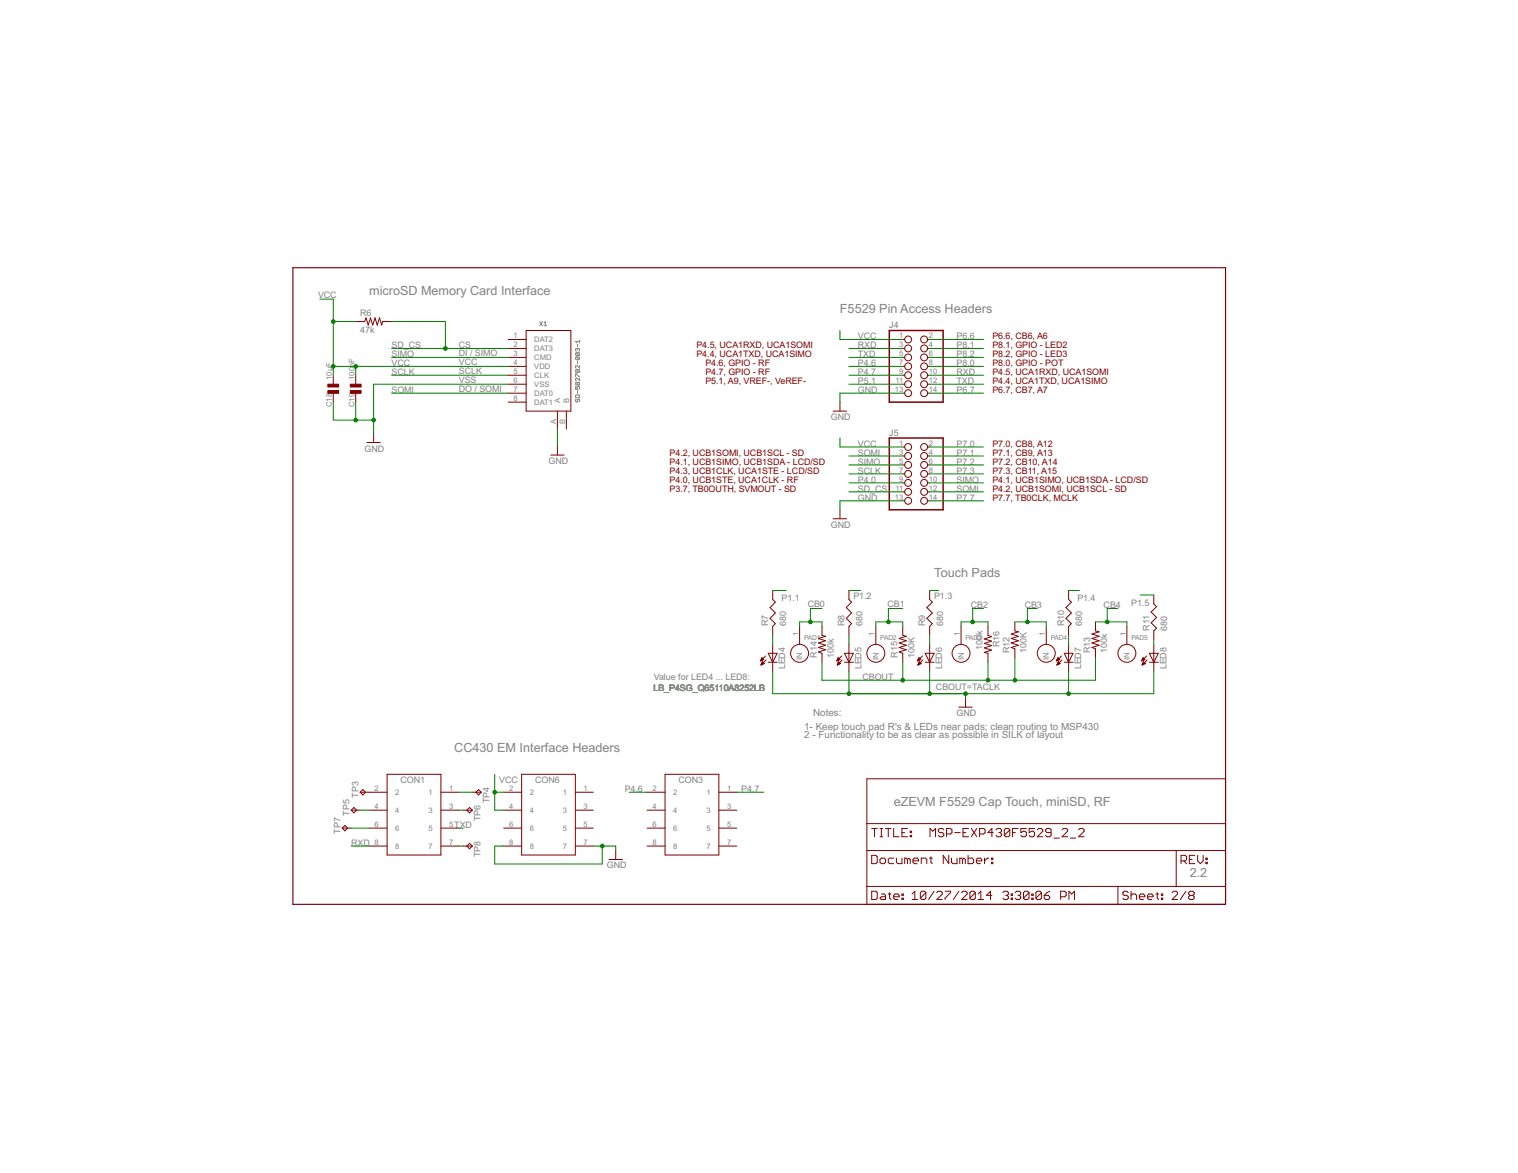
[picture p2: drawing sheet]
<svg xmlns="http://www.w3.org/2000/svg" width="279mm" height="216mm" viewBox="0 0 279 216" stroke-linecap="round" stroke-linejoin="round" font-family="sans-serif">
<g fill="none" stroke="#808080" stroke-width=".18">
<path d="M99.4 59.2l.4 .7M99.8 59.2l-.4 .7M100.1 59.5l.3-.3v.7M100.1 59.9h.5M105.9 69.3v-.5l.8 .5M105.9 71.1v.5h.4l-.1-.2 .1-.3 .4 .2-.1 .3M106.1 73.5l-.2 .1 .2 .4 .2-.1 .1-.4 .3 .1-.1 .4M106.1 64.9l-.2 .4 .2 .1h.5M106.1 65.7l-.2 .4 .2 .1h.5M106.1 68l-.2 .4 .2 .1h.5M106.1 70.4l-.2 .3 .2 .2h.5M106.1 72.7h.5l.1 .5h-.8z"/>
<path d="M106.1 64.9h.5l.1 .1-.1 .4M106.1 65.7h.5l.1 .1-.1 .4M106.1 68h.5l.1 .2-.1 .3M106.1 70.4l.6 .1-.1 .4M106.1 70.4l.5 .5M106.1 68l.5 .5M106.1 65.7l.5 .5M106.1 64.9l.5 .5M106.3 64.3l-.1-.1-.3 .1 .2 .3M106.3 63.4v.5M106.3 64.3v.1M106.3 66.5v.5"/>
<path d="M106.3 71.9v.5M106.3 64.3l.1-.1 .3 .1-.1 .3M106.7 67.3v.5l-.5-.5-.3 .1 .2 .4M106.7 69.6v.5l-.5-.5-.3 .1 .2 .4M106.7 62.6v.5M106.7 62.8h-.8l.3 .3"/>
</g>
<path d="M53.9 49.3h171.7v117.2h-171.7z" fill="none" stroke="#800000" stroke-width=".21"/>
<g fill="none" stroke="#800000" stroke-width=".18">
<path d="M65.5 59.2h1.6l.3-.7 .4 1.3 .4-1.3 .4 1.3 .4-1.3 .4 1.3 .4-1.3 .5 1.3 .1-.6h1.7M61.3 69.1v1.6M61.3 72.4v1.6M65.5 69.1v1.6M65.5 72.4v1.6M68.8 79.8v1.6M93.5 74h3.3M93.5 72.4h3.3M93.5 70.7h3.3M93.5 69.1h3.3M93.5 67.4h3.3M93.5 65.8h3.3"/>
<path d="M93.5 64.1h3.3M93.5 62.5h3.3M96.8 60.8h8.3v14.9h-8.3zM102.6 75.7v3.3M104.2 75.7v3.3M153.4 75.7h2.4M154.6 74v1.7M166.2 72.4h.3M166.2 70.7h.3M166.2 69.1h.3M166.2 67.4h.3M166.2 65.8h.3"/>
<path d="M166.2 64.1h.3M166.2 62.5h.3M170.8 72.4h.3M170.8 70.7h.3M170.8 69.1h.3M170.8 67.4h.3M170.8 65.8h.3M170.8 64.1h.3M170.8 62.5h.3M67.5 81.4h2.5M101.4 83.8h2.4M102.6 82.1v1.7"/>
<path d="M153.4 95.5h2.4M154.6 93.8v1.7M166.2 82.3h.3M166.2 83.9h.3M166.2 85.6h.3M166.2 87.2h.3M166.2 88.9h.3M166.2 90.5h.3M166.2 92.2h.3M170.8 82.3h.3M170.8 83.9h.3M170.8 85.6h.3"/>
<path d="M170.8 87.2h.3M170.8 88.9h.3M170.8 90.5h.3M170.8 92.2h.3M142.2 108.7v1.6l.5 .5-1 1 1 1-1 1 1 1-.5 .5v1.6M142.2 118.6v4.9M147.2 115.3v3.3M151.3 115.3v1.6l.7 .2-1.4 .4 1.4 .4-1.4 .4 1.4 .5-1.4 .4 1.4 .4-1.4 .4 .7 .2v1.7M156.3 108.7v1.6l.4 .5-.9 1 .9 1-.9 1 .9 1-.4 .5v1.6M156.3 118.6v4.9M161.2 115.3v3.3M166.2 115.3v1.6l.6 .2-1.3 .4 1.3 .4-1.3 .4 1.3 .5-1.3 .4 1.3 .4-1.3 .4 .7 .2v1.7"/>
<path d="M171.1 108.7v1.6l.5 .5-1 1 1 1-1 1 1 1-.5 .5v1.6M171.1 118.6v4.9M176.9 115.3v3.3M181.8 115.3v1.6l.7 .3-1.3 .4 1.3 .4-1.3 .4 1.3 .4-1.3 .5 1.3 .4-1.3 .4 .6 .1v1.7M186.8 114.5v1.6l.7 .2-1.4 .4 1.4 .4-1.4 .4 1.4 .4-1.4 .4 1.4 .5-1.4 .4 .7 .2v1.7M192.6 115.3v3.3M196.7 108.7v1.6l.5 .5-1 1 1 1-1 1 1 1-.5 .5v1.6M196.7 118.6v4.9M201.6 114.5v1.6l.7 .2-1.3 .4 1.3 .4-1.3 .4 1.3 .4-1.3 .4 1.3 .5-1.3 .4 .6 .2v1.7M207.4 115.3v3.3M212.4 109.5v1.7l.5 .5-1 .9 1 1-1 1 1 1-.5 .5v1.7M212.4 118.6v4.9"/>
<path d="M140 121.6h.1M140.1 121.5h.2M140.1 121.4h.4M140.1 122.4h.1M140.1 122.3h.1M140.1 122.3h.3M140.1 121.3h.4M140.2 121.2h.2M140.2 122.2h.3M140.2 122.1h.4M140.2 121.1l.4 .3-.6 .2zM140.2 121.1h.1"/>
<path d="M140.2 122h.4M140.3 122h.2M140.3 121.9h.1M140.3 121.8l.4 .3-.6 .3zM140.9 120.7l-.9 .9M141 121.5l-.9 .9M141.4 120.2h1.6l-.8 1.7zM141.4 121.9h1.6M154.1 121.6h.1M154.1 121.5h.2M154.1 121.4h.4M154.1 122.4h.1"/>
<path d="M154.1 121.4h.5M154.1 122.3h.2M154.2 121.3h.3M154.2 122.3h.2M154.2 121.2h.3M154.2 122.2h.4M154.2 121.2h.2M154.2 122.1h.5M154.2 122h.4M154.3 121.1h.1M154.3 121.1l.3 .3-.6 .2zM154.3 122h.2"/>
<path d="M154.3 121.9h.2M154.3 121.9h.1M154.3 121.8l.4 .3-.6 .3zM154.9 120.7l-.9 .9M155 121.5l-.9 .9M155.4 121.9h1.7M155.4 120.2h1.7l-.8 1.7zM168.9 121.6h.1M168.9 121.5h.3M169 122.4h.1M169 121.4h.4M169 122.3h.1"/>
<path d="M169 121.3h.4M169 122.3h.3M169.1 121.2h.2M169.1 122.2h.3M169.1 121.2h.1M169.1 122.1h.4M169.1 121.1h.1M169.1 122h.3M169.1 121.1l.4 .3-.6 .2zM169.2 121.9h.1M169.2 121.8l.3 .3-.5 .3zM169.8 120.7l-.9 .9"/>
<path d="M169.9 121.5l-.9 .9M170.3 121.9h1.6M170.3 120.2h1.6l-.8 1.7zM176.5 130.2h2.4M177.7 128.5v1.7M194.5 121.6h.1M194.5 121.5h.3M194.5 121.4h.4M194.5 122.4h.1M194.6 121.4h.4M194.6 122.3h.1M194.6 121.3h.3"/>
<path d="M194.6 122.3h.3M194.6 121.2h.3M194.6 122.2h.4M194.7 121.2h.1M194.7 122.1h.4M194.7 121.1h.1M194.7 122h.3M194.7 121.1l.4 .3-.6 .2zM194.8 121.9h.1M195.1 122.1l-.3-.3-.3 .6M195.1 122.1l-.6 .3M195.4 120.7l-.9 .9"/>
<path d="M195.5 121.5l-1 .9M195.9 121.9h1.6M195.9 120.2h1.6l-.8 1.7zM210.2 121.6h.1M210.2 121.5h.3M210.2 121.4h.4M210.2 122.4h.1M210.2 121.4h.5M210.2 122.3h.2M210.3 121.3h.3M210.3 122.3h.2M210.3 121.2h.3"/>
<path d="M210.3 122.2h.4M210.3 122.1h.5M210.4 121.2h.1M210.4 121.1h.1M210.4 122h.3M210.4 121.9h.2M210.5 121.9h.1M210.7 121.4l-.3-.3-.3 .5M210.7 121.4l-.6 .2M210.8 122.1l-.3-.3-.3 .6M210.8 122.1l-.6 .3M211.1 120.7l-1 .9"/>
<path d="M211.1 121.5l-.9 .9M211.5 121.9h1.7M211.5 120.2h1.7l-.8 1.7zM63 152.4h1.6M63.5 151.9l.5 .5-.5 .5-.5-.5zM64.6 149.1h1.7M65.1 148.6l.5 .5-.5 .5-.5-.5zM66.3 145.8h4.9M66.8 145.3l.5 .5-.5 .5-.5-.5zM67.9 149.1h3.3M67.9 152.4h3.3M67.9 155.7h3.3"/>
<path d="M71.2 142.5h10v14.9h-10zM81.2 145.8h3.3M81.2 149.1h3.3M81.2 152.4h3.3M81.2 155.7h3.3M85.3 149.1h1.6M85.3 155.7h1.6M85.9 155.7l.5-.5 .5 .5-.5 .5zM85.9 149.1l.5-.5 .5 .5-.5 .5zM86.9 145.8h1.7M87.6 145.8l.5-.5 .5 .5-.5 .5zM92.7 145.8h3.3"/>
<path d="M92.7 149.1h3.3M92.7 152.4h3.3M92.7 155.7h3.3M96 142.5h9.9v14.9h-9.9zM105.9 145.8h3.3M105.9 149.1h3.3M105.9 152.4h3.3M105.9 155.7h3.3M112.1 158.2h2.5M113.3 156.5v1.7M119.1 145.8h3.3M119.1 149.1h3.3"/>
<path d="M119.1 152.4h3.3M119.1 155.7h3.3M122.4 142.5h9.9v14.9h-9.9zM132.3 145.8h3.3M132.3 149.1h3.3M132.3 152.4h3.3M132.3 155.7h3.3M159.6 143.3h66v23.2h-66zM159.6 156.5h66M159.6 151.6h66M160.4 157.4h.8l.3 .3v1l-.3 .3h-.8zM160.4 152.5h1.1"/>
<path d="M161 152.5v1.5M162 158.2l.2-.3h.5l.3 .3v.5l-.3 .3h-.5l-.2-.3zM162 152.5h.5M162 154h.5M162.2 152.5v1.5M163 152.5h1M163.5 152.5v1.5M164.5 152.5v1.5h1M164.5 157.9h-.8l-.2 .3v.5l.2 .3h.8M165 157.9v.8l.2 .3h.8v-1.1M166 153.2h.5M167 152.5h-1v1.5h1"/>
<path d="M167 158.2l-.2-.3h-.3v1.1M167 158.2l.3-.3 .2 .3v.8M167 158.2v.8M167.5 153.8h.3v.2h-.3zM167.5 153h.3v.2h-.3zM168 158.5h1.1v-.3l-.3-.3h-.5l-.3 .3v.5l.3 .3h.5M169.6 159v-1.1h.7l.3 .3v.8M171.1 157.9h.5M171.2 154v-1.5l.5 .5 .5-.5v1.5M171.3 157.7v1l.3 .3M173.7 152.7l-.2-.2h-.5l-.3 .2v.3l.3 .2h.5l.2 .3v.3l-.2 .2h-.5l-.3-.2M174.2 153.5h.8l.2-.3v-.5l-.2-.2h-.8v1.5"/>
<path d="M174.6 157.4v1.6l-1-1.6v1.6M175.1 157.9v.8l.3 .3h.7v-1.1M175.7 153.2h1M177.2 158.2l-.3-.3h-.2v1.1M177.2 158.2v.8M177.2 158.2l.2-.3 .3 .3v.8M177.2 153.2h.6M178.2 157.4v1.6h.7l.3-.3v-.5l-.3-.3h-.7M178.3 152.5h-1.1v1.5h1.1M178.8 152.5l1 1.5M179.7 158.5h1v-.3l-.3-.3h-.4l-.3 .3v.5l.3 .3h.4M179.8 152.5l-1 1.5"/>
<path d="M180.3 153.5h.8l.2-.3v-.5l-.2-.2h-.8v1.5M181.2 157.9v1.1M182 157.9h-.3l-.5 .6M182.5 158.7h.2v.3h-.2zM182.5 157.9h.2v.3h-.2zM182.8 153.2h-1l.8-.7v1.5M183.3 152.7l.3-.2h.5l.2 .2v.3l-.2 .2M183.8 153.2h.3M184.1 153.2l.2 .3v.3l-.2 .2h-.5l-.3-.2M185.9 152.7l-.3-.2h-.5l-.3 .2v1.1M185.9 152.7v1.1l-.3 .2h-.5l-.3-.2M185.9 152.7l-1.1 1.1"/>
<path d="M186.4 153.2h.5M187.4 152.5h-1v1.5M188.9 152.5h-1v.7l.5-.2h.3l.2 .2v.6l-.2 .2h-.5l-.3-.2M190.4 152.5h-1v.7l.5-.2h.3l.2 .2v.6l-.2 .2h-.5l-.3-.2M190.9 152.7l.3-.2h.5l.2 .2v.3l-1 1h1M193.5 153.2h-.8l-.3-.2v-.3l.3-.2h.5l.3 .2v1.1l-.3 .2h-.5l-.3-.2M194 154.3h1M195.5 152.7l.2-.2h.6l.2 .2v.3l-1 1h1M197 154.3h1M198.5 152.7l.3-.2h.5l.2 .2v.3l-1 1h1M216.5 156.5v6.7M217.4 158.5h.7l.3-.3v-.5l-.3-.3h-.7v1.6"/>
<path d="M217.9 158.5l.5 .5M218.9 158.2h.5M219.9 157.4h-1v1.6h1M220.4 157.4v1.1l.5 .5 .5-.5v-1.1M222 158.7h.2v.3h-.2zM222 157.9h.2v.3h-.2zM159.6 163.2h66M160.4 164h.8l.3 .3v1l-.3 .3h-.8zM162.2 164.5h.5l.3 .3v.8h-.8l-.2-.3 .2-.2h.8M163.5 164.5h.5M163.7 164.3v1l.3 .3M164.5 165.1h1v-.3l-.3-.3h-.5l-.2 .3v.5l.2 .3h.5"/>
<path d="M166 165.3h.3v.3h-.3zM166 164.5h.3v.3h-.3zM167.9 165.6h1M167.9 164.5l.5-.5v1.6M170.4 164.3v1l-.2 .3h-.5l-.3-.3M170.4 164.3l-.2-.3h-.5l-.3 .3v1M170.4 164.3l-1 1M171.9 164l-1 1.6M172.4 164.3l.3-.3h.5l.2 .3v.2l-1 1.1h1M173.9 164h1.1v.3l-1.1 1v.3M176.5 164l-1 1.6M177 164.3l.2-.3h.6l.2 .3v.2l-1 1.1h1"/>
<path d="M179.5 164.3v1l-.2 .3h-.5l-.3-.3M179.5 164.3l-.2-.3h-.5l-.3 .3v1M179.5 164.3l-1 1M180 165.6h1M180 164.5l.5-.5v1.6M182.6 164.8h-1.1l.8-.8v1.6M184.6 164.3l.2-.3h.6l.2 .3v.2l-.2 .3M185.1 164.8h.3M185.4 164.8l.2 .3v.2l-.2 .3h-.6l-.2-.3M186.1 165.3h.3v.3h-.3zM186.1 164.5h.3v.3h-.3zM186.9 164.3l.2-.3h.5l.3 .3v.2l-.3 .3"/>
<path d="M187.4 164.8h.2M187.6 164.8l.3 .3v.2l-.3 .3h-.5l-.2-.3M189.4 164.3v1l-.3 .3h-.5l-.2-.3M189.4 164.3l-.3-.3h-.5l-.2 .3v1M189.4 164.3l-1 1M189.9 165.3h.3v.3h-.3zM189.9 164.5h.3v.3h-.3zM191.7 164.3v1l-.3 .3h-.5l-.2-.3M191.7 164.3l-.3-.3h-.5l-.2 .3v1M191.7 164.3l-1 1M192.2 164.8h.8l.2 .3v.2l-.2 .3h-.6l-.2-.3zM193.2 164l-.5 .3-.5 .5"/>
<path d="M195.2 165.1h.8l.2-.3v-.5l-.2-.3h-.8v1.6M196.7 165.6v-1.6l.6 .5 .5-.5v1.6M205.8 163.2v3.3M207.7 164.3l-.3-.3h-.5l-.2 .3v.2l.2 .3h.5l.3 .3v.2l-.3 .3h-.5l-.2-.3M208.2 164.8l.2-.3h.5l.3 .3v.8M208.2 164v1.6M209.7 165.1h1v-.3l-.2-.3h-.5l-.3 .3v.5l.3 .3h.5M211.2 165.1h1v-.3l-.2-.3h-.5l-.3 .3v.5l.3 .3h.5M212.7 164.5h.6M213 164.3v1l.3 .3M213.8 165.3h.2v.3h-.2zM213.8 164.5h.2v.3h-.2z"/>
<path d="M215.7 164.3l.3-.3h.5l.2 .3v.2l-1 1.1h1M218.3 164l-1 1.6M219 164.8l-.2 .3v.2l.2 .3h.5l.3-.3v-.2l-.3-.3M219 164.8l-.2-.3v-.2l.2-.3h.5l.3 .3v.2l-.3 .3M219 164.8h.5"/>
<circle cx="167.2" cy="64.1" r=".64"/>
<circle cx="167.2" cy="62.5" r=".64"/>
<circle cx="167.2" cy="70.7" r=".64"/>
<circle cx="167.2" cy="65.8" r=".64"/>
<circle cx="167.2" cy="69.1" r=".64"/>
<circle cx="167.2" cy="72.4" r=".64"/>
<circle cx="167.2" cy="67.4" r=".64"/>
<circle cx="170.1" cy="64.1" r=".64"/>
<circle cx="170.1" cy="65.8" r=".64"/>
<circle cx="170.1" cy="72.4" r=".64"/>
<circle cx="170.1" cy="62.5" r=".64"/>
<circle cx="170.1" cy="67.4" r=".64"/>
<circle cx="170.1" cy="70.7" r=".64"/>
<circle cx="170.1" cy="69.1" r=".64"/>
<circle cx="167.2" cy="83.9" r=".64"/>
<circle cx="167.2" cy="82.3" r=".64"/>
<circle cx="167.2" cy="85.6" r=".64"/>
<circle cx="167.2" cy="88.9" r=".64"/>
<circle cx="167.2" cy="87.2" r=".64"/>
<circle cx="167.2" cy="90.5" r=".64"/>
<circle cx="167.2" cy="92.2" r=".64"/>
<circle cx="170.1" cy="85.6" r=".64"/>
<circle cx="170.1" cy="82.3" r=".64"/>
<circle cx="170.1" cy="83.9" r=".64"/>
<circle cx="170.1" cy="88.9" r=".64"/>
<circle cx="170.1" cy="90.5" r=".64"/>
<circle cx="170.1" cy="87.2" r=".64"/>
<circle cx="170.1" cy="92.2" r=".64"/>
<circle cx="147.2" cy="120.2" r="1.65"/>
<circle cx="161.2" cy="120.2" r="1.65"/>
<circle cx="176.9" cy="120.2" r="1.65"/>
<circle cx="192.6" cy="120.2" r="1.65"/>
<circle cx="207.4" cy="120.2" r="1.65"/>
</g>
<g fill="#800000" stroke="#800000" stroke-width=".18">
<path d="M60.3 71.9h2v.5h-2z"/>
<path d="M60.3 70.7h2v.5h-2z"/>
<path d="M64.5 71.9h2v.5h-2z"/>
<path d="M64.5 70.7h2v.5h-2z"/>
</g>
<path d="M163.7 60.8h9.9v13.2h-9.9zM163.7 80.6h9.9v13.2h-9.9z" fill="none" stroke="#800000" stroke-width=".28"/>
<g fill="none" stroke="#008000" stroke-width=".18">
<path d="M58.9 55.1h2.4v14M61.3 59.2h4.2M72.1 59.2h9.9v4.9M61.3 67.4h32.2M61.3 74v3.3h7.5M65.5 67.4v1.7M65.5 74v3.3M72.1 65.8h21.4M72.1 69.1h21.4M72.1 64.1h21.4M72.1 72.4h21.4M93.5 70.7h-24.7v9.1"/>
<path d="M102.6 79v3.1M154.6 60.8v1.7h11.6M156.3 65.8h9.9M156.3 69.1h9.9M156.3 67.4h9.9M156.3 64.1h9.9M156.3 70.7h9.9M166.2 72.4h-11.6v1.6M171.1 65.8h9.9M171.1 69.1h9.9M171.1 67.4h9.9M171.1 64.1h9.9"/>
<path d="M171.1 70.7h9.9M171.1 72.4h9.9M171.1 62.5h9.9M154.6 80.6v1.7h11.6M156.3 85.6h9.9M156.3 88.9h9.9M156.3 87.2h9.9M156.3 90.5h9.9M156.3 83.9h9.9M166.2 92.2h-11.6v1.6M171.1 85.6h9.9M171.1 88.9h9.9"/>
<path d="M171.1 87.2h9.9M171.1 90.5h9.9M171.1 83.9h9.9M171.1 82.3h9.9M171.1 92.2h9.9M142.2 108.7h2.5M142.2 116.9v1.7M147.2 115.3v-.8h4.1v.8M151.3 112h-2.1v2.5M156.3 108.7h2.1M156.3 116.9v1.7M161.2 115.3v-.8h5v.8"/>
<path d="M166.2 112h-2.7v2.5M171.1 108.7h1.7M171.1 116.9v1.7M176.9 115.3v-.8h4.9v.8M181 112h-2v2.5M186.8 114.5h5.8v.8M190.9 112h-1.8v2.5M196.7 108.7h2M196.7 116.9v1.7M201.6 114.5h5.8v.8M205.8 112h-2v2.5M209.9 109.5h2.5"/>
<path d="M212.4 117.8v.8M142.2 123.5v4.2h70.2v-4.2M156.3 123.5v4.2M166.2 121.9v3.3M171.1 123.5v4.2M177.7 127.7v.8M181.8 121.9v3.3M186.8 121.1v4.1M196.7 123.5v4.2M201.6 121.1v4.1h-50.3v-3.3M64.6 152.4h3.3M64.6 155.7h3.3"/>
<path d="M66.3 149.1h1.6M84.5 145.8h2.4M84.5 152.4h.8M84.5 155.7h.8M84.5 149.1h.8M91.1 145.8h1.6M91.1 142.5v6.6h1.6M92.7 155.7h-1.6v3.3h19.7v-3.3M109.2 155.7h4.1v.8M115.8 145.8h3.3M135.6 145.8h5"/>
</g>
<g fill="#008000" stroke="#008000" stroke-width=".18">
<circle cx="82" cy="64.1" r=".34"/>
<circle cx="149.2" cy="114.5" r=".34"/>
<circle cx="186.8" cy="125.2" r=".34"/>
<circle cx="181.8" cy="125.2" r=".34"/>
<circle cx="166.2" cy="125.2" r=".34"/>
<circle cx="179" cy="114.5" r=".34"/>
<circle cx="203.8" cy="114.5" r=".34"/>
<circle cx="189.1" cy="114.5" r=".34"/>
<circle cx="163.5" cy="114.5" r=".34"/>
<circle cx="61.3" cy="67.4" r=".34"/>
<circle cx="65.5" cy="67.4" r=".34"/>
<circle cx="61.3" cy="59.2" r=".34"/>
<circle cx="91.1" cy="145.8" r=".34"/>
<circle cx="68.8" cy="77.3" r=".34"/>
<circle cx="65.5" cy="77.3" r=".34"/>
<circle cx="156.3" cy="127.7" r=".34"/>
<circle cx="171.1" cy="127.7" r=".34"/>
<circle cx="196.7" cy="127.7" r=".34"/>
<circle cx="177.7" cy="127.7" r=".34"/>
<circle cx="110.8" cy="155.7" r=".34"/>
</g>
<g font-size="2.6" fill="#808080">
<text x="67.9" y="54.2">microSD Memory Card Interface</text>
<text x="154.6" y="57.5">F5529 Pin Access Headers</text>
<text x="171.9" y="106.2">Touch Pads</text>
<text x="83.6" y="138.4">CC430 EM Interface Headers</text>
<text x="164.5" y="148.3">eZEVM F5529 Cap Touch, miniSD, RF</text>
<text x="219" y="161.5">2.2</text>
</g>
<g font-size="2" fill="#808080">
<text x="149.6" y="131.8">Notes:</text>
<text x="148" y="134.3">1- Keep touch pad R's &amp; LEDs near pads; clean routing to MSP430</text>
<text x="148" y="135.9">2 - Functionality to be as clear as possible in SILK of layout</text>
</g>
<g font-size="1.8" fill="#808080">
<text x="58.5" y="54.9">VCC</text>
<text x="66.3" y="58.2">R6</text>
<text x="66.3" y="61.3">47k</text>
<text x="72.1" y="65.8">SIMO</text>
<text x="72.1" y="64.1">SD_CS</text>
<text x="84.4" y="64">CS</text>
<text x="84.4" y="65.6">DI / SIMO</text>
<text x="157.9" y="65.8">TXD</text>
<text x="157.9" y="64.1">RXD</text>
<text x="157.9" y="62.5">VCC</text>
<text x="163.7" y="60.4">J4</text>
<text x="176.1" y="64.1">P8.1</text>
<text x="176.1" y="65.8">P8.2</text>
<text x="176.1" y="62.5">P6.6</text>
<text x="72.1" y="69.1">SCLK</text>
<text x="72.1" y="67.4">VCC</text>
<text x="84.4" y="68.9">SCLK</text>
<text x="84.4" y="67.3">VCC</text>
<text x="84.4" y="70.6">VSS</text>
<text x="157.9" y="69.1">P4.7</text>
<text x="157.9" y="67.4">P4.6</text>
<text x="157.9" y="70.7">P5.1</text>
<text x="176.1" y="70.7">TXD</text>
<text x="176.1" y="69.1">RXD</text>
<text x="176.1" y="67.4">P8.0</text>
<text x="72.1" y="72.4">SOMI</text>
<text x="84.4" y="72.2">DO / SOMI</text>
<text x="152.9" y="77.3">GND</text>
<text x="157.9" y="72.4">GND</text>
<text x="176.1" y="72.4">P6.7</text>
<text x="67.1" y="83.1">GND</text>
<text x="157.9" y="83.9">SOMI</text>
<text x="157.9" y="82.3">VCC</text>
<text x="163.7" y="80.2">J5</text>
<text x="176.1" y="82.3">P7.0</text>
<text x="176.1" y="83.9">P7.1</text>
<text x="101" y="85.4">GND</text>
<text x="157.9" y="85.6">SIMO</text>
<text x="157.9" y="87.2">SCLK</text>
<text x="157.9" y="88.9">P4.0</text>
<text x="176.1" y="88.9">SIMO</text>
<text x="176.1" y="85.6">P7.2</text>
<text x="176.1" y="87.2">P7.3</text>
<text x="157.9" y="90.5">SD_CS</text>
<text x="157.9" y="92.2">GND</text>
<text x="176.1" y="90.5">SOMI</text>
<text x="176.1" y="92.2">P7.7</text>
<text x="152.9" y="97.1">GND</text>
<text x="143.9" y="110.7">P1.1</text>
<text x="148.7" y="111.7">CB0</text>
<text x="157.1" y="110.3">P1.2</text>
<text x="163.3" y="111.7">CB1</text>
<text x="171.9" y="110.3">P1.3</text>
<text x="178.7" y="111.8">CB2</text>
<text x="188.6" y="111.8">CB3</text>
<text x="198.3" y="110.7">P1.4</text>
<text x="203.1" y="111.8">CB4</text>
<text x="208.2" y="111.5">P1.5</text>
<text x="141.4" y="115.3" transform="rotate(-90 141.4 115.3)">R7</text>
<text x="144.7" y="115.3" transform="rotate(-90 144.7 115.3)">680</text>
<text x="155.4" y="115.3" transform="rotate(-90 155.4 115.3)">R8</text>
<text x="158.7" y="115.3" transform="rotate(-90 158.7 115.3)">680</text>
<text x="170.3" y="115.3" transform="rotate(-90 170.3 115.3)">R9</text>
<text x="173.6" y="115.3" transform="rotate(-90 173.6 115.3)">680</text>
<text x="180.9" y="119.7" transform="rotate(-90 180.9 119.7)">100k</text>
<text x="184" y="119.1" transform="rotate(-90 184 119.1)">R16</text>
<text x="195.9" y="115.3" transform="rotate(-90 195.9 115.3)">R10</text>
<text x="199.2" y="115.3" transform="rotate(-90 199.2 115.3)">680</text>
<text x="211.5" y="116.1" transform="rotate(-90 211.5 116.1)">R11</text>
<text x="214.8" y="116.1" transform="rotate(-90 214.8 116.1)">680</text>
<text x="120.3" y="125.2">Value for LED4 ... LED8:</text>
<text x="144.5" y="123.2" transform="rotate(-90 144.5 123.2)">LED4</text>
<text x="150.3" y="121.1" transform="rotate(-90 150.3 121.1)">R14</text>
<text x="153.4" y="121.1" transform="rotate(-90 153.4 121.1)">100k</text>
<text x="158.6" y="123.2" transform="rotate(-90 158.6 123.2)">LED5</text>
<text x="158.7" y="125.2">CBOUT</text>
<text x="165.2" y="121.1" transform="rotate(-90 165.2 121.1)">R15</text>
<text x="168.3" y="121.1" transform="rotate(-90 168.3 121.1)">100K</text>
<text x="173.4" y="123.2" transform="rotate(-90 173.4 123.2)">LED6</text>
<text x="185.8" y="120.2" transform="rotate(-90 185.8 120.2)">R12</text>
<text x="188.9" y="120.2" transform="rotate(-90 188.9 120.2)">100K</text>
<text x="199" y="123.2" transform="rotate(-90 199 123.2)">LED7</text>
<text x="200.7" y="120.2" transform="rotate(-90 200.7 120.2)">R13</text>
<text x="203.8" y="120.2" transform="rotate(-90 203.8 120.2)">100k</text>
<text x="214.7" y="123.2" transform="rotate(-90 214.7 123.2)">LED8</text>
<text x="120.3" y="127.3">LB_P4SG_Q65110A8252LB</text>
<text x="172.3" y="127">CBOUT=TACLK</text>
<text x="176.1" y="131.8">GND</text>
<text x="66" y="146.8" transform="rotate(-90 66 146.8)">TP3</text>
<text x="73.7" y="144.2">CON1</text>
<text x="90.1" y="147.8" transform="rotate(-90 90.1 147.8)">TP4</text>
<text x="91.9" y="144.2">VCC</text>
<text x="98.5" y="144.2">CON6</text>
<text x="115" y="145.8">P4.6</text>
<text x="124.9" y="144.2">CON3</text>
<text x="136.4" y="145.8">P4.7</text>
<text x="62.7" y="153.4" transform="rotate(-90 62.7 153.4)">TP7</text>
<text x="64.3" y="150.1" transform="rotate(-90 64.3 150.1)">TP5</text>
<text x="64.6" y="155.7">RXD</text>
<text x="83.6" y="152.4">TXD</text>
<text x="88.4" y="151.1" transform="rotate(-90 88.4 151.1)">TP6</text>
<text x="88.4" y="157.7" transform="rotate(-90 88.4 157.7)">TP8</text>
<text x="111.7" y="159.9">GND</text>
</g>
<g font-size="1.8" fill="#800000">
<text x="128.2" y="65.8">P4.4, UCA1TXD, UCA1SIMO</text>
<text x="128.2" y="64.1">P4.5, UCA1RXD, UCA1SOMI</text>
<text x="182.7" y="64.1">P8.1, GPIO - LED2</text>
<text x="182.7" y="65.8">P8.2, GPIO - LED3</text>
<text x="182.7" y="62.5">P6.6, CB6, A6</text>
<text x="129.8" y="70.7">P5.1, A9, VREF-, VeREF-</text>
<text x="129.8" y="67.4">P4.6, GPIO - RF</text>
<text x="129.8" y="69.1">P4.7, GPIO - RF</text>
<text x="182.7" y="69.1">P4.5, UCA1RXD, UCA1SOMI</text>
<text x="182.7" y="70.7">P4.4, UCA1TXD, UCA1SIMO</text>
<text x="182.7" y="67.4">P8.0, GPIO - POT</text>
<text x="182.7" y="72.4">P6.7, CB7, A7</text>
<text x="123.2" y="83.9">P4.2, UCB1SOMI, UCB1SCL - SD</text>
<text x="182.7" y="82.3">P7.0, CB8, A12</text>
<text x="182.7" y="83.9">P7.1, CB9, A13</text>
<text x="123.2" y="87.2">P4.3, UCB1CLK, UCA1STE - LCD/SD</text>
<text x="123.2" y="85.6">P4.1, UCB1SIMO, UCB1SDA - LCD/SD</text>
<text x="123.2" y="88.9">P4.0, UCB1STE, UCA1CLK - RF</text>
<text x="182.7" y="85.6">P7.2, CB10, A14</text>
<text x="182.7" y="87.2">P7.3, CB11, A15</text>
<text x="182.7" y="88.9">P4.1, UCB1SIMO, UCB1SDA - LCD/SD</text>
<text x="123.2" y="90.5">P3.7, TB0OUTH, SVMOUT - SD</text>
<text x="182.7" y="92.2">P7.7, TB0CLK, MCLK</text>
<text x="182.7" y="90.5">P4.2, UCB1SOMI, UCB1SCL - SD</text>
</g>
<g font-size="1.6" fill="#808080">
<text x="94.5" y="65.5">3</text>
<text x="94.5" y="63.9">2</text>
<text x="94.5" y="62.2">1</text>
<text x="98.3" y="64.6">DAT3</text>
<text x="98.3" y="63">DAT2</text>
<text x="165.5" y="62.2">1</text>
<text x="165.5" y="63.9">3</text>
<text x="165.5" y="65.5">5</text>
<text x="171" y="62.2">2</text>
<text x="171" y="63.9">4</text>
<text x="171" y="65.5">6</text>
<text x="61.1" y="69.9" transform="rotate(-90 61.1 69.9)">10µF</text>
<text x="65.2" y="69.9" transform="rotate(-90 65.2 69.9)">100nF</text>
<text x="94.5" y="70.5">6</text>
<text x="94.5" y="68.8">5</text>
<text x="94.5" y="67.2">4</text>
<text x="98.3" y="71.2">VSS</text>
<text x="98.3" y="69.6">CLK</text>
<text x="98.3" y="67.9">VDD</text>
<text x="98.3" y="66.3">CMD</text>
<text x="164.8" y="70.5">11</text>
<text x="165.5" y="67.2">7</text>
<text x="165.5" y="68.8">9</text>
<text x="171" y="67.2">8</text>
<text x="171" y="68.8">10</text>
<text x="171" y="70.5">12</text>
<text x="61.1" y="75" transform="rotate(-90 61.1 75)">C18</text>
<text x="65.2" y="75" transform="rotate(-90 65.2 75)">C19</text>
<text x="94.5" y="73.8">8</text>
<text x="94.5" y="72.1">7</text>
<text x="98.3" y="74.5">DAT1</text>
<text x="98.3" y="72.9">DAT0</text>
<text x="103.1" y="74.2" transform="rotate(-90 103.1 74.2)">A</text>
<text x="104.8" y="74.2" transform="rotate(-90 104.8 74.2)">B</text>
<text x="164.7" y="72.1">13</text>
<text x="171" y="72.1">14</text>
<text x="102.4" y="78.1" transform="rotate(-90 102.4 78.1)">A</text>
<text x="104" y="78.1" transform="rotate(-90 104 78.1)">B</text>
<text x="165.5" y="82.1">1</text>
<text x="165.5" y="83.7">3</text>
<text x="171" y="82.1">2</text>
<text x="171" y="83.7">4</text>
<text x="165.5" y="85.4">5</text>
<text x="165.5" y="87">7</text>
<text x="165.5" y="88.7">9</text>
<text x="171" y="85.4">6</text>
<text x="171" y="87">8</text>
<text x="171" y="88.7">10</text>
<text x="164.7" y="92">13</text>
<text x="164.8" y="90.3">11</text>
<text x="171" y="90.3">12</text>
<text x="171" y="92">14</text>
<text x="146.9" y="117.1" transform="rotate(-90 146.9 117.1)">1</text>
<text x="161" y="117.1" transform="rotate(-90 161 117.1)">1</text>
<text x="176.7" y="117.1" transform="rotate(-90 176.7 117.1)">1</text>
<text x="192.3" y="117.1" transform="rotate(-90 192.3 117.1)">1</text>
<text x="207.2" y="117.1" transform="rotate(-90 207.2 117.1)">1</text>
<text x="147.7" y="121.5" transform="rotate(-90 147.7 121.5)">IN</text>
<text x="161.7" y="121.5" transform="rotate(-90 161.7 121.5)">IN</text>
<text x="177.4" y="121.5" transform="rotate(-90 177.4 121.5)">IN</text>
<text x="193.1" y="121.5" transform="rotate(-90 193.1 121.5)">IN</text>
<text x="207.9" y="121.5" transform="rotate(-90 207.9 121.5)">IN</text>
<text x="68.9" y="145.6">2</text>
<text x="68.9" y="148.9">4</text>
<text x="72.8" y="146.3">2</text>
<text x="72.8" y="149.6">4</text>
<text x="78.8" y="146.3">1</text>
<text x="78.8" y="149.6">3</text>
<text x="82.7" y="145.6">1</text>
<text x="82.7" y="148.9">3</text>
<text x="93.7" y="145.6">2</text>
<text x="93.7" y="148.9">4</text>
<text x="97.5" y="146.3">2</text>
<text x="97.5" y="149.6">4</text>
<text x="103.6" y="146.3">1</text>
<text x="103.6" y="149.6">3</text>
<text x="107.4" y="145.6">1</text>
<text x="107.4" y="148.9">3</text>
<text x="120.1" y="145.6">2</text>
<text x="120.1" y="148.9">4</text>
<text x="123.9" y="146.3">2</text>
<text x="123.9" y="149.6">4</text>
<text x="130" y="146.3">1</text>
<text x="130" y="149.6">3</text>
<text x="133.8" y="145.6">1</text>
<text x="133.8" y="148.9">3</text>
<text x="68.9" y="152.2">6</text>
<text x="68.9" y="155.5">8</text>
<text x="72.8" y="152.9">6</text>
<text x="78.8" y="152.9">5</text>
<text x="82.7" y="152.2">5</text>
<text x="82.7" y="155.5">7</text>
<text x="93.7" y="152.2">6</text>
<text x="93.7" y="155.5">8</text>
<text x="97.5" y="152.9">6</text>
<text x="103.6" y="152.9">5</text>
<text x="107.4" y="152.2">5</text>
<text x="107.4" y="155.5">7</text>
<text x="120.1" y="152.2">6</text>
<text x="120.1" y="155.5">8</text>
<text x="123.9" y="152.9">6</text>
<text x="130" y="152.9">5</text>
<text x="133.8" y="152.2">5</text>
<text x="133.8" y="155.5">7</text>
<text x="72.8" y="156.2">8</text>
<text x="78.8" y="156.2">7</text>
<text x="97.5" y="156.2">8</text>
<text x="103.6" y="156.2">7</text>
<text x="123.9" y="156.2">8</text>
<text x="130" y="156.2">7</text>
</g>
<g font-size="1.4" fill="#808080">
<text x="148" y="117.8">PAD1</text>
<text x="162" y="117.8">PAD2</text>
<text x="177.7" y="117.8">PAD3</text>
<text x="193.4" y="117.8">PAD4</text>
<text x="208.2" y="117.8">PAD5</text>
</g>
</svg>
